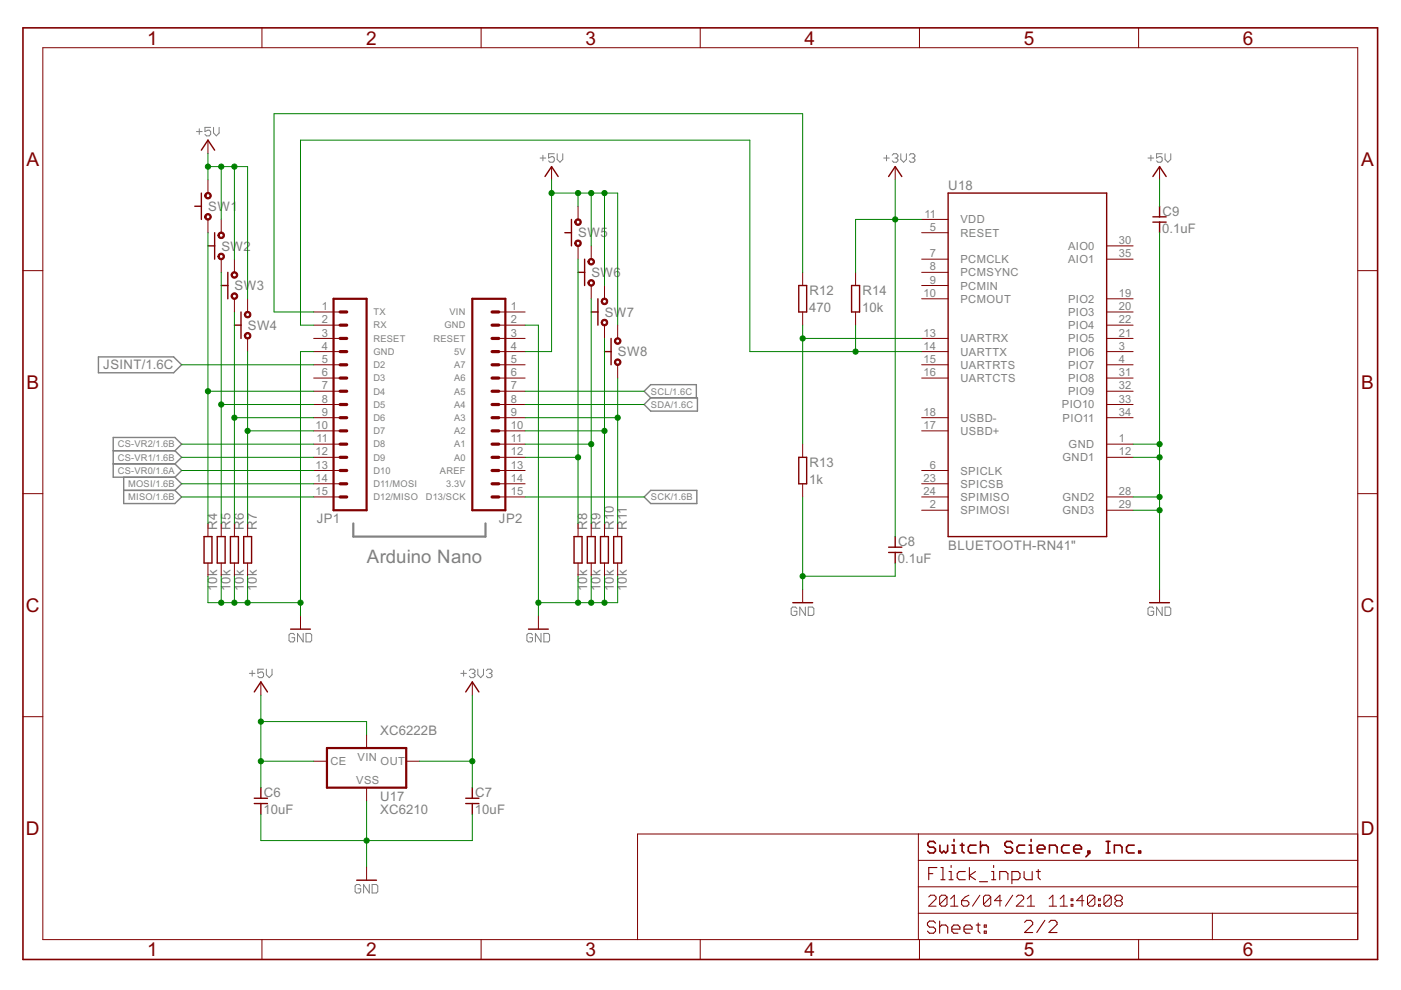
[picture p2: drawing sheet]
<svg xmlns="http://www.w3.org/2000/svg" width="297mm" height="210mm" viewBox="0 0 297 210" stroke-linecap="round" stroke-linejoin="round" font-family="sans-serif">
<path d="M74.9 111v2.8h28v-2.8" fill="none" stroke="#808080" stroke-width=".47"/>
<g fill="none" stroke="#808080" stroke-width=".21">
<path d="M41.7 27.9h1.2M42.2 27.3v1.2M44.7 27h-1.2v.9l.9-.3 .3 .3v.6l-.3 .3h-.6l-.3-.3M45.3 27v1.2l.6 .6 .6-.6v-1.2M114.5 33.5h1.2M115.1 32.9v1.2M117.5 32.6h-1.2v.9l.9-.3 .3 .3v.6l-.3 .3h-.6l-.3-.3M118.1 32.6v1.2l.6 .6 .6-.6v-1.2M187.4 33.5h1.2M188 32.9v1.2M189.2 32.9l.3-.3h.6l.3 .3v.3l-.3 .3M189.8 33.5h.3"/>
<path d="M190.1 33.5l.3 .3v.3l-.3 .3h-.6l-.3-.3M191 32.6v1.2l.6 .6 .6-.6v-1.2M192.8 32.9l.3-.3h.6l.3 .3v.3l-.3 .3M193.4 33.5h.3M193.7 33.5l.3 .3v.3l-.3 .3h-.6l-.3-.3M243.4 33.5h1.2M244 32.9v1.2M246.4 32.6h-1.2v.9l.6-.3h.3l.3 .3v.6l-.3 .3h-.6l-.3-.3M247 32.6v1.2l.6 .6 .6-.6v-1.2M62.5 134.6l-.3-.3h-.6l-.3 .3v1.2l.3 .3h.6l.3-.3v-.6h-.6M64.3 134.3v1.8l-1.2-1.8v1.8M64.9 134.3h.9l.3 .3v1.2l-.3 .3h-.9z"/>
<path d="M112.9 134.6l-.3-.3h-.6l-.3 .3v1.2l.3 .3h.6l.3-.3v-.6h-.6M114.7 134.3v1.8l-1.2-1.8v1.8M115.3 134.3h.9l.3 .3v1.2l-.3 .3h-.9zM169 129l-.3-.3h-.7l-.3 .3v1.2l.3 .3h.7l.3-.3v-.6h-.7M170.8 128.7v1.8l-1.2-1.8v1.8M171.4 128.7h.9l.3 .3v1.2l-.3 .3h-.9zM244.6 129l-.3-.3h-.6l-.3 .3v1.2l.3 .3h.6l.3-.3v-.6h-.6M246.4 128.7v1.8l-1.2-1.8v1.8M247 128.7h.9l.3 .3v1.2l-.3 .3h-.9zM52.9 142.8h1.2M53.5 142.2v1.2M55.9 141.9h-1.2v.9l.9-.3 .3 .3v.6l-.3 .3h-.6l-.3-.3"/>
<path d="M56.5 141.9v1.2l.6 .6 .6-.6v-1.2M97.7 142.8h1.2M98.3 142.2v1.2M99.5 142.2l.3-.3h.6l.3 .3v.3l-.3 .3M100.1 142.8h.3M100.4 142.8l.3 .3v.3l-.3 .3h-.6l-.3-.3M101.3 141.9v1.2l.6 .6 .6-.6v-1.2M103.1 142.2l.3-.3h.6l.3 .3v.3l-.3 .3M103.7 142.8h.3M104 142.8l.3 .3v.3l-.3 .3h-.6l-.3-.3M76.5 187.9l-.3-.4h-.6l-.3 .4v1.1l.3 .3h.6l.3-.3v-.6h-.6M78.3 187.5v1.8l-1.2-1.8v1.8"/>
<path d="M78.9 187.5h.9l.3 .4v1.1l-.3 .3h-.9z"/>
</g>
<path d="M20.9 75.7h15.9l1.7 1.6-1.7 1.7h-15.9zM24 98.4h13.1M24 95.6h13.1M37.1 95.6l1.4-1.4-1.4-1.4h-13.1v8.4h13.1M37.1 98.4l1.4 1.4-1.4 1.4M37.1 95.6l1.4 1.4-1.4 1.4M138 84.3l-1.4-1.3 1.4-1.4h9.6v2.7M138 84.3h9.9v2.9h-9.9l-1.4-1.4zM26.2 101.2v5.6h10.9l1.4-1.4-1.4-1.4M26.2 104h10.9M37.1 101.2l1.4 1.4-1.4 1.4M138 104h9.7v2.8h-9.7l-1.4-1.4z" fill="none" stroke="#808080" stroke-width=".3"/>
<g fill="none" stroke="#800000" stroke-width=".21">
<path d="M9.1 10.1h278.8v189.1h-278.8zM55.5 5.9v4.2M102 5.9v4.2M148.5 5.9v4.2M194.9 5.9v4.2M241.4 5.9v4.2M44.1 29.7v2.8M44.1 38.1v2.8M116.9 35.3v2.8M189.8 35.3v2.8M245.9 35.3v2.8M4.9 57.4h4.2"/>
<path d="M44.1 46.5v2.8M46.9 46.5v2.8M46.9 54.9v2.8M49.7 54.9v2.8M122.6 43.7v2.8M122.6 52.1v2.8M125.3 52.1v2.8M170.2 57.7v2.8M181.4 57.7v2.8M195.4 49.3h5.6M195.4 54.9h5.6M195.4 57.7h5.6"/>
<path d="M195.4 46.5h5.6M234.6 54.9h5.6M234.6 52.1h5.6M287.9 57.4h4.2M49.7 63.4v2.7M52.5 63.4v2.7M52.5 71.8v2.7M66.5 66.1h5.6M66.5 68.9h5.6M66.5 71.8h5.6M66.5 74.5h5.6M66.5 77.3h5.6"/>
<path d="M105.7 66.1h5.6M105.7 68.9h5.6M105.7 71.8h5.6M105.7 74.5h5.6M105.7 77.3h5.6M125.3 60.5v2.9M128.2 60.5v2.9M128.2 68.9v2.9M131 68.9v2.9M131 77.3v2.9M170.2 66.1v2.8M181.4 66.1v2.8"/>
<path d="M195.4 71.8h5.6M195.4 74.5h5.6M195.4 77.3h5.6M195.4 60.5h5.6M195.4 63.4h5.6M234.6 66.1h5.6M234.6 68.9h5.6M234.6 71.8h5.6M234.6 74.5h5.6M234.6 77.3h5.6M234.6 63.4h5.6M66.5 80.2h5.6"/>
<path d="M66.5 83h5.6M66.5 85.8h5.6M66.5 88.6h5.6M66.5 91.4h5.6M66.5 94.2h5.6M66.5 97h5.6M66.5 99.8h5.6M105.7 80.2h5.6M105.7 83h5.6M105.7 85.8h5.6M105.7 88.6h5.6M105.7 91.4h5.6"/>
<path d="M105.7 94.2h5.6M105.7 97h5.6M105.7 99.8h5.6M170.2 94.2v2.8M195.4 80.2h5.6M195.4 88.6h5.6M195.4 91.4h5.6M195.4 99.8h5.6M234.6 80.2h5.6M234.6 83h5.6M234.6 85.8h5.6M234.6 88.6h5.6"/>
<path d="M234.6 94.2h5.6M234.6 97h5.6M4.9 104.7h4.2M44.1 111v2.8M44.1 119.4v2.8M46.9 111v2.8M46.9 119.4v2.8M49.7 111v2.8M49.7 119.4v2.8M52.5 111v2.8M52.5 119.4v2.8M66.5 102.6h5.6"/>
<path d="M66.5 105.4h5.6M105.7 102.6h5.6M105.7 105.4h5.6M122.6 111v2.8M122.6 119.4v2.8M125.3 111v2.8M125.3 119.4v2.8M128.2 111v2.8M128.2 119.4v2.8M131 111v2.8M131 119.4v2.8M170.2 102.6v2.8"/>
<path d="M195.4 102.6h5.6M195.4 105.4h5.6M195.4 108.2h5.6M234.6 105.4h5.6M234.6 108.2h5.6M287.9 104.7h4.2M63.7 130.6v2.8M114.2 130.6v2.8M170.2 125v2.8M245.9 125v2.8M4.9 152h4.2M55.3 144.6v2.8"/>
<path d="M77.7 155.8v2.8M100.1 144.6v2.8M287.9 152h4.2M66.5 161.4h2.8M77.7 167v2.8M86.1 161.4h2.8M194.7 176.8v22.4M287.9 176.8h-152.7v22.4M55.5 199.2v4.2M77.7 183.8v2.8M102 199.2v4.2M148.5 199.2v4.2"/>
<path d="M194.7 193.6h93.2M194.7 188h93.2M194.7 182.4h93.2M194.9 199.2v4.2M196.9 190.2l.4-.4h.8l.4 .4v.4l-1.6 1.5h1.6M200.8 190.2v1.5l-.4 .4h-.8l-.4-.4M200.8 190.2l-.4-.4h-.8l-.4 .4v1.5M200.8 190.2l-1.6 1.5M201.5 192.1h1.6M201.5 190.6l.8-.8v2.3M203.9 191h1.1l.4 .3v.4l-.4 .4h-.7l-.4-.4zM205.4 189.8l-.8 .4-.7 .8"/>
<path d="M207.8 189.8l-1.6 2.3M210.1 190.2v1.5l-.4 .4h-.8l-.4-.4M210.1 190.2l-.4-.4h-.8l-.4 .4v1.5M210.1 190.2l-1.6 1.5M212.4 191h-1.6l1.2-1.2v2.3M214.7 189.8l-1.5 2.3M215.5 190.2l.4-.4h.7l.4 .4v.4l-1.5 1.5h1.5M217.8 192.1h1.6M217.8 190.6l.8-.8v2.3M222.4 192.1h1.6M222.4 190.6l.8-.8v2.3M224.8 192.1h1.5"/>
<path d="M224.8 190.6l.8-.8v2.3M227.1 191.7h.4v.4h-.4zM227.1 190.6h.4v.4h-.4zM229.8 191h-1.5l1.1-1.2v2.3M232.1 190.2v1.5l-.4 .4h-.7l-.4-.4M232.1 190.2l-.4-.4h-.7l-.4 .4v1.5M232.1 190.2l-1.5 1.5M232.9 191.7h.4v.4h-.4zM232.9 190.6h.4v.4h-.4zM235.6 190.2v1.5l-.4 .4h-.8l-.3-.4M235.6 190.2l-.4-.4h-.8l-.3 .4v1.5M235.6 190.2l-1.5 1.5"/>
<path d="M236.8 191l-.4 .3v.4l.4 .4h.8l.3-.4v-.4l-.3-.3M236.8 191l-.4-.4v-.4l.4-.4h.8l.3 .4v.4l-.3 .4M236.8 191h.8M241.4 199.2v4.2M257 193.6v5.6"/>
</g>
<g fill="none" stroke="#800000" stroke-width=".23">
<path d="M196.9 185.2h.9M198.4 195.7l-.5-.4h-.8l-.5 .4v.4l.5 .5h.8l.5 .4v.4l-.5 .5h-.8l-.5-.5M198.6 183.9h-1.7v2.6M199.2 196.6l.4-.5h.9l.4 .5v1.3M199.2 195.3v2.6M199.5 183.9h.4v2.6M199.5 186.5h.9M201.2 186.5h.9M201.2 184.8h.5v1.7M201.7 183.5v.4M201.8 197h1.7v-.4l-.4-.5h-.9l-.4 .5v.8l.4 .5h.9M204.4 197h1.7v-.4l-.4-.5h-.9l-.4 .5v.8l.4 .5h.9"/>
<path d="M204.7 184.8h-1.3l-.5 .4v.9l.5 .4h1.3M205.5 183.9v2.6M206.8 184.8l-1.3 .9 1.3 .8M207 196.1h.8M207.4 195.7v1.7l.4 .5M207.7 186.9h1.7M208.7 196.1h.4v.5h-.4zM208.7 197.4h.4v.5h-.4zM210.2 186.5h.9M210.2 184.8h.5v1.7M210.7 183.5v.4M212 186.5v-1.7h1.3l.4 .4v1.3"/>
<path d="M214.5 186.5h1.3l.5-.4v-.9l-.5-.4h-1.3v2.6M217.1 184.8v1.3l.5 .4h1.2v-1.7M217.2 195.6l.5-.5h.8l.4 .5v.4l-1.7 1.7h1.7M219.7 184.8h.9M220.1 184.4v1.7l.5 .4M221.5 195.1l-1.7 2.6M222.4 195.6l.4-.5h.9l.4 .5v.4l-1.7 1.7h1.7"/>
</g>
<g fill="none" stroke="#800000" stroke-width=".34">
<path d="M4.9 5.9h287.2v197.5h-287.2zM198.3 178.8l-.4-.4h-.8l-.4 .4v.4l.4 .4h.8l.4 .4v.4l-.4 .4h-.8l-.4-.4M199.3 179.2v1.2l.4 .4 .4-.4 .4 .4 .4-.4v-1.2M201.8 179.2h.5v1.6M202.3 178v.4M203.6 179.2h.8M204 178.8v1.6l.4 .4M206.9 179.2h-1.2l-.4 .4v.8l.4 .4h1.2M207.9 179.6l.4-.4h.8l.4 .4v1.2M207.9 178.4v2.4M214.7 178.8l-.4-.4h-.9l-.4 .4v.4l.4 .4h.9l.4 .4v.4l-.4 .4h-.9l-.4-.4M217.3 179.2h-1.3l-.4 .4v.8l.4 .4h1.3"/>
<path d="M218.2 179.2h.4v1.6M218.6 178v.4M226.7 179.2h-1.2l-.4 .4v.8l.4 .4h1.2M234.5 178.4h.9M234.9 178.4v2.4M240.5 179.2h-1.3l-.4 .4v.8l.4 .4h1.3M201.8 180.8h.9M218.2 180.8h.8M219.9 180h1.7v-.4l-.5-.4h-.8l-.4 .4v.8l.4 .4h.8M222.5 180.8v-1.6h1.2l.4 .4v1.2M227.6 180h1.7v-.4l-.4-.4h-.8l-.5 .4v.8l.5 .4h.8M230.7 180.4h.4v.4h-.4z"/>
<path d="M231.1 180.8l-.9 .9M234.5 180.8h.9M236.3 180.8v-1.6h1.2l.4 .4v1.2M241.4 180.4h.4v.4h-.4z"/>
</g>
<path d="M70.7 63.4h7v44.8h-7zM100.1 63.4h7v44.8h-7zM69.3 158.6h16.8v8.4h-16.8z" fill="none" stroke="#800000" stroke-width=".47"/>
<g fill="none" stroke="#800000" stroke-width=".68">
<path d="M72.1 71.8h1.4M72.1 68.9h1.4M72.1 66.1h1.4M72.1 77.3h1.4M72.1 74.5h1.4M104.3 71.8h1.4M104.3 68.9h1.4M104.3 66.1h1.4M104.3 77.3h1.4M104.3 74.5h1.4M72.1 80.2h1.4M72.1 83h1.4"/>
<path d="M72.1 85.8h1.4M72.1 88.6h1.4M72.1 91.4h1.4M72.1 94.2h1.4M72.1 97h1.4M72.1 99.8h1.4M104.3 80.2h1.4M104.3 83h1.4M104.3 85.8h1.4M104.3 88.6h1.4M104.3 91.4h1.4M104.3 94.2h1.4"/>
<path d="M104.3 97h1.4M104.3 99.8h1.4M72.1 102.6h1.4M72.1 105.4h1.4M104.3 102.6h1.4M104.3 105.4h1.4"/>
</g>
<g fill="none" stroke="#800000" stroke-width=".3">
<path d="M42.7 31.8l1.4-2.1 1.4 2.1M115.5 37.4l1.4-2.1 1.4 2.1M188.4 37.4l1.4-2.1 1.4 2.1M244.4 37.4l1.5-2.1 1.3 2.1M41.3 43.7h1.4M42.7 40.9v5.6M44.1 52.1h1.4M45.5 49.3v5.6M48.3 57.7v5.7M119.8 49.3h1.4M121.2 46.5v5.6M122.6 57.7h1.4"/>
<path d="M124 54.9v5.6M201 40.9h33.6v72.9h-33.6zM244.4 47.1h2.8M244.4 46h2.8M245.9 43.7v2.3M245.9 47.1v2.2M46.9 60.5h1.4M49.7 68.9h1.4M51.1 66.1v5.7M125.3 66.1h1.5M126.8 63.4v5.5M128.2 74.5h1.4"/>
<path d="M129.6 71.8v5.5M169.4 60.5h1.6v5.6h-1.6zM180.6 60.5h1.6v5.6h-1.6zM169.4 97h1.6v5.6h-1.6zM43.3 113.8h1.6v5.6h-1.6zM46.1 113.8h1.6v5.6h-1.6zM48.9 113.8h1.6v5.6h-1.6zM51.7 113.8h1.6v5.6h-1.6zM121.7 113.8h1.7v5.6h-1.7zM124.5 113.8h1.7v5.6h-1.7zM127.3 113.8h1.7v5.6h-1.7zM130.1 113.8h1.7v5.6h-1.7z"/>
<path d="M188.4 117.1h2.8M188.4 116h2.8M189.8 113.8v2.2M189.8 117.1v2.3M61.6 133.4h4.2M112.1 133.4h4.1M168.1 127.8h4.2M243.7 127.8h4.2M53.9 146.7l1.4-2.1 1.4 2.1M98.7 146.7l1.4-2.1 1.4 2.1M53.9 170.4h2.8M53.9 169.2h2.8"/>
<path d="M55.3 167v2.2M55.3 170.4v2.2M98.7 170.4h2.8M98.7 169.2h2.8M100.1 167v2.2M100.1 170.4v2.2M75.6 186.6h4.2"/>
</g>
<g fill="#800000" stroke="#800000" stroke-width=".21">
<path d="M43.6 41a.7 .7 0 0 1 1.1 .1 .7 .7 0 0 1-.4 1.1 .7 .7 0 0 1-.9-.7h.3a.42 .42 0 0 1 .5-.5 .42 .42 0 0 1 .2 .7 .42 .42 0 0 1-.7-.1v-.1h-.3z" fill-rule="evenodd"/>
<path d="M43.6 45.5a.7 .7 0 0 1 1.1 .1 .7 .7 0 0 1-.4 1.1 .7 .7 0 0 1-.9-.7h.3a.43 .43 0 0 1 .5-.5 .43 .43 0 0 1 .2 .7 .43 .43 0 0 1-.7-.1v-.1h-.3z" fill-rule="evenodd"/>
<path d="M46.4 49.4a.69 .69 0 0 1 1.1 .1 .69 .69 0 0 1-.4 1 .69 .69 0 0 1-.9-.6h.3a.42 .42 0 0 1 .6-.4 .42 .42 0 0 1 .1 .7 .42 .42 0 0 1-.7-.2v-.1h-.3z" fill-rule="evenodd"/>
<path d="M46.4 53.9a.69 .69 0 0 1 1.1 .1 .69 .69 0 0 1-.4 1 .69 .69 0 0 1-.9-.6h.3a.42 .42 0 0 1 .6-.4 .42 .42 0 0 1 .1 .7 .42 .42 0 0 1-.7-.2v-.1h-.3z" fill-rule="evenodd"/>
<path d="M49.2 57.8a.7 .7 0 0 1 1.1 .1 .7 .7 0 0 1-.4 1.1 .7 .7 0 0 1-.9-.7h.3a.42 .42 0 0 1 .5-.4 .42 .42 0 0 1 .2 .7 .42 .42 0 0 1-.7-.1v-.2h-.3z" fill-rule="evenodd"/>
<path d="M49.2 62.3a.7 .7 0 0 1 1.1 .1 .7 .7 0 0 1-.4 1.1 .7 .7 0 0 1-.9-.7h.3a.42 .42 0 0 1 .5-.5 .42 .42 0 0 1 .2 .7 .42 .42 0 0 1-.7-.1v-.1h-.3z" fill-rule="evenodd"/>
<path d="M52 66.2a.7 .7 0 0 1 1.1 .2 .7 .7 0 0 1-.4 1 .7 .7 0 0 1-.9-.7h.3a.42 .42 0 0 1 .6-.3 .42 .42 0 0 1 .1 .6 .42 .42 0 0 1-.7-.1v-.2h-.3z" fill-rule="evenodd"/>
<path d="M52 70.7a.7 .7 0 0 1 1.1 .1 .7 .7 0 0 1-.4 1.1 .7 .7 0 0 1-.9-.7h.3a.42 .42 0 0 1 .6-.4 .42 .42 0 0 1 .1 .7 .42 .42 0 0 1-.7-.2v-.1h-.3z" fill-rule="evenodd"/>
<path d="M122 46.6a.69 .69 0 0 1 1.1 .1 .69 .69 0 0 1-.3 1 .69 .69 0 0 1-.9-.6h.2a.42 .42 0 0 1 .6-.4 .42 .42 0 0 1 .1 .7 .42 .42 0 0 1-.6-.2l-.1-.1h-.2z" fill-rule="evenodd"/>
<path d="M122 51.1a.7 .7 0 0 1 1.1 .1 .7 .7 0 0 1-.3 1 .7 .7 0 0 1-.9-.6h.2a.42 .42 0 0 1 .6-.4 .42 .42 0 0 1 .1 .7 .42 .42 0 0 1-.6-.2l-.1-.1h-.2z" fill-rule="evenodd"/>
<path d="M124.8 55a.7 .7 0 0 1 1.2 .2 .7 .7 0 0 1-.5 1 .7 .7 0 0 1-.8-.7h.2a.43 .43 0 0 1 .6-.4 .43 .43 0 0 1 .2 .6 .43 .43 0 0 1-.7-.1l-.1-.1h-.2z" fill-rule="evenodd"/>
<path d="M124.8 59.5a.7 .7 0 0 1 1.2 .1 .7 .7 0 0 1-.5 1.1 .7 .7 0 0 1-.8-.7h.2a.43 .43 0 0 1 .6-.5 .43 .43 0 0 1 .2 .7 .43 .43 0 0 1-.7-.1l-.1-.1h-.2z" fill-rule="evenodd"/>
<path d="M127.6 63.4a.69 .69 0 0 1 1.1 .1 .69 .69 0 0 1-.3 1.1 .69 .69 0 0 1-.9-.7h.2a.42 .42 0 0 1 .6-.4 .42 .42 0 0 1 .1 .7 .42 .42 0 0 1-.6-.1l-.1-.2h-.2z" fill-rule="evenodd"/>
<path d="M127.6 67.9a.69 .69 0 0 1 1.1 .1 .69 .69 0 0 1-.3 1 .69 .69 0 0 1-.9-.6h.2a.42 .42 0 0 1 .6-.4 .42 .42 0 0 1 .1 .7 .42 .42 0 0 1-.6-.2l-.1-.1h-.2z" fill-rule="evenodd"/>
<path d="M130.5 71.8a.7 .7 0 0 1 1.1 .2 .7 .7 0 0 1-.5 1 .7 .7 0 0 1-.8-.7h.2a.42 .42 0 0 1 .6-.4 .42 .42 0 0 1 .2 .6 .42 .42 0 0 1-.7 0l-.1-.2h-.2z" fill-rule="evenodd"/>
<path d="M130.5 76.3a.7 .7 0 0 1 1.1 .1 .7 .7 0 0 1-.5 1.1 .7 .7 0 0 1-.8-.7h.2a.43 .43 0 0 1 .6-.5 .43 .43 0 0 1 .2 .7 .43 .43 0 0 1-.7-.1l-.1-.1h-.2z" fill-rule="evenodd"/>
</g>
<g fill="none" stroke="#008000" stroke-width=".21">
<path d="M44.1 32.5v5.6M44.1 35.3h8.4v28.1M46.9 35.3v11.2M49.7 35.3v19.6M116.9 38.1v36.4h-5.6M189.8 38.1v75.7M245.9 38.1v5.6M44.1 49.3v61.7M46.9 57.7v53.3M116.9 40.9h14.1v28M122.6 40.9v2.8M122.6 54.9v56.1"/>
<path d="M125.3 40.9v11.2M128.2 40.9v19.6M170.2 57.7v-33.6h-112.1v42h8.4M195.4 46.5h-14v11.2M245.9 49.3v75.7M38.5 77.3h28M49.7 66.1v44.9M52.5 74.5v36.5M66.5 74.5h-2.8v56.1M66.5 68.9h-2.8v-39.2h95.3v44.8h36.4M111.3 68.9h2.9v61.7M125.3 63.4v47.6"/>
<path d="M128.2 71.8v39.2M170.2 68.9v25.3M170.2 71.8h25.2M181.4 68.9v5.6M38.5 99.8h28M38.5 97h28M38.5 94.2h28M44.1 83h22.4M46.9 85.8h19.6M49.7 88.6h16.8M52.5 91.4h14M111.3 97h11.3"/>
<path d="M111.3 94.2h14M111.3 88.6h19.7M111.3 91.4h16.9M111.3 85.8h25.3M111.3 83h25.3M131 80.2v30.8M240.2 97h5.7M240.2 94.2h5.7M38.5 105.4h28M38.5 102.6h28M111.3 105.4h25.3M170.2 105.4v19.6"/>
<path d="M189.8 119.4v2.8h-19.6M240.2 105.4h5.7M240.2 108.2h5.7M44.1 122.2v5.6h19.6M46.9 122.2v5.6M49.7 122.2v5.6M52.5 122.2v5.6M122.6 122.2v5.6M125.3 122.2v5.6M128.2 122.2v5.6M131 122.2v5.6h-16.8M55.3 147.4v19.6"/>
<path d="M55.3 153h22.4v2.8M100.1 147.4v19.6M55.3 161.4h11.2M55.3 172.6v5.6h44.8v-5.6M77.7 169.8v14M88.9 161.4h11.2"/>
</g>
<g fill="#008000" stroke="#008000" stroke-width=".21">
<circle cx="125.3" cy="40.9" r=".55"/>
<circle cx="128.2" cy="40.9" r=".55"/>
<circle cx="122.6" cy="40.9" r=".55"/>
<circle cx="116.9" cy="40.9" r=".55"/>
<circle cx="55.3" cy="153" r=".55"/>
<circle cx="55.3" cy="161.4" r=".55"/>
<circle cx="44.1" cy="35.3" r=".55"/>
<circle cx="46.9" cy="35.3" r=".55"/>
<circle cx="49.7" cy="35.3" r=".55"/>
<circle cx="128.2" cy="127.8" r=".55"/>
<circle cx="125.3" cy="127.8" r=".55"/>
<circle cx="122.6" cy="127.8" r=".55"/>
<circle cx="114.2" cy="127.8" r=".55"/>
<circle cx="245.9" cy="108.2" r=".55"/>
<circle cx="245.9" cy="105.4" r=".55"/>
<circle cx="245.9" cy="97" r=".55"/>
<circle cx="245.9" cy="94.2" r=".55"/>
<circle cx="170.2" cy="122.2" r=".55"/>
<circle cx="77.7" cy="178.2" r=".55"/>
<circle cx="46.9" cy="127.8" r=".55"/>
<circle cx="49.7" cy="127.8" r=".55"/>
<circle cx="52.5" cy="127.8" r=".55"/>
<circle cx="63.7" cy="127.8" r=".55"/>
<circle cx="170.2" cy="71.8" r=".55"/>
<circle cx="181.4" cy="74.5" r=".55"/>
<circle cx="189.8" cy="46.5" r=".55"/>
<circle cx="100.1" cy="161.4" r=".55"/>
<circle cx="131" cy="88.6" r=".55"/>
<circle cx="128.2" cy="91.4" r=".55"/>
<circle cx="125.3" cy="94.2" r=".55"/>
<circle cx="122.6" cy="97" r=".55"/>
<circle cx="52.5" cy="91.4" r=".55"/>
<circle cx="49.7" cy="88.6" r=".55"/>
<circle cx="46.9" cy="85.8" r=".55"/>
<circle cx="44.1" cy="83" r=".55"/>
</g>
<g font-size="4.5" fill="#800000">
<text x="31.2" y="9.4">1</text>
<text x="77.7" y="9.4">2</text>
<text x="124.1" y="9.4">3</text>
<text x="170.6" y="9.4">4</text>
<text x="217.1" y="9.4">5</text>
<text x="263.5" y="9.4">6</text>
<text x="5.6" y="35.2">A</text>
<text x="288.6" y="35.2">A</text>
<text x="5.6" y="82.5">B</text>
<text x="288.6" y="82.5">B</text>
<text x="5.5" y="129.7">C</text>
<text x="288.5" y="129.7">C</text>
<text x="5.5" y="177">D</text>
<text x="288.5" y="177">D</text>
<text x="31.2" y="202.8">1</text>
<text x="77.7" y="202.8">2</text>
<text x="124.1" y="202.8">3</text>
<text x="170.6" y="202.8">4</text>
<text x="217.1" y="202.8">5</text>
<text x="263.5" y="202.8">6</text>
</g>
<text font-size="4.4" fill="#808080" x="77.8" y="119.4">Arduino Nano</text>
<g font-size="3.1" fill="#808080">
<text x="201.1" y="40.4">U18</text>
<text x="44.1" y="44.7">SW1</text>
<text x="246.5" y="45.7">C9</text>
<text x="46.9" y="53.1">SW2</text>
<text x="122.6" y="50.3">SW5</text>
<text x="246.4" y="49.3">0.1uF</text>
<text x="125.4" y="58.7">SW6</text>
<text x="49.7" y="61.5">SW3</text>
<text x="171.6" y="62.5">R12</text>
<text x="182.8" y="62.5">R14</text>
<text x="52.6" y="69.9">SW4</text>
<text x="128.2" y="67.1">SW7</text>
<text x="171.6" y="66.1">470</text>
<text x="182.8" y="66.1">10k</text>
<text x="131" y="75.5">SW8</text>
<text x="21.9" y="78.3">JSINT/1.6C</text>
<text x="171.6" y="98.9">R13</text>
<text x="171.6" y="102.6">1k</text>
<text x="46.1" y="112.3" transform="rotate(-90 46.1 112.3)">R4</text>
<text x="48.9" y="112.3" transform="rotate(-90 48.9 112.3)">R5</text>
<text x="51.7" y="112.3" transform="rotate(-90 51.7 112.3)">R6</text>
<text x="54.5" y="112.3" transform="rotate(-90 54.5 112.3)">R7</text>
<text x="67.2" y="111">JP1</text>
<text x="105.8" y="111">JP2</text>
<text x="124.5" y="112.3" transform="rotate(-90 124.5 112.3)">R8</text>
<text x="127.3" y="112.3" transform="rotate(-90 127.3 112.3)">R9</text>
<text x="130.1" y="112.3" transform="rotate(-90 130.1 112.3)">R10</text>
<text x="132.9" y="112.3" transform="rotate(-90 132.9 112.3)">R11</text>
<text x="190.4" y="119.4">0.1uF</text>
<text x="190.4" y="115.7">C8</text>
<text x="201.1" y="116.6">BLUETOOTH-RN41&quot;</text>
<text x="46.1" y="125.3" transform="rotate(-90 46.1 125.3)">10k</text>
<text x="48.9" y="125.3" transform="rotate(-90 48.9 125.3)">10k</text>
<text x="51.7" y="125.3" transform="rotate(-90 51.7 125.3)">10k</text>
<text x="54.5" y="125.3" transform="rotate(-90 54.5 125.3)">10k</text>
<text x="124.5" y="125.3" transform="rotate(-90 124.5 125.3)">10k</text>
<text x="127.3" y="125.3" transform="rotate(-90 127.3 125.3)">10k</text>
<text x="130.1" y="125.3" transform="rotate(-90 130.1 125.3)">10k</text>
<text x="132.9" y="125.3" transform="rotate(-90 132.9 125.3)">10k</text>
<text x="80.6" y="155.8">XC6222B</text>
<text x="55.9" y="172.6">10uF</text>
<text x="55.9" y="169">C6</text>
<text x="80.6" y="172.6">XC6210</text>
<text x="80.6" y="169.8">U17</text>
<text x="100.7" y="172.6">10uF</text>
<text x="100.7" y="169">C7</text>
</g>
<g font-size="2.6" fill="#808080">
<text x="196" y="46.1">11</text>
<text x="203.6" y="47.4">VDD</text>
<text x="197.1" y="48.9">5</text>
<text x="203.6" y="50.2">RESET</text>
<text x="226.4" y="53">AIO0</text>
<text x="237.2" y="51.7">30</text>
<text x="197.1" y="54.5">7</text>
<text x="197.1" y="57.3">8</text>
<text x="203.6" y="55.8">PCMCLK</text>
<text x="203.6" y="58.6">PCMSYNC</text>
<text x="226.4" y="55.8">AIO1</text>
<text x="237.2" y="54.5">35</text>
<text x="68.2" y="65.8">1</text>
<text x="108.3" y="65.8">1</text>
<text x="195.8" y="63">10</text>
<text x="197.1" y="60.2">9</text>
<text x="203.6" y="61.4">PCMIN</text>
<text x="203.6" y="64.2">PCMOUT</text>
<text x="226.4" y="64.2">PIO2</text>
<text x="237.2" y="63">19</text>
<text x="237.2" y="65.8">20</text>
<text x="68.2" y="68.6">2</text>
<text x="68.2" y="71.4">3</text>
<text x="108.3" y="68.6">2</text>
<text x="108.3" y="71.4">3</text>
<text x="195.8" y="71.4">13</text>
<text x="226.4" y="67">PIO3</text>
<text x="226.4" y="69.8">PIO4</text>
<text x="237.2" y="71.4">21</text>
<text x="237.2" y="68.6">22</text>
<text x="68.2" y="74.2">4</text>
<text x="68.2" y="77">5</text>
<text x="108.3" y="74.2">4</text>
<text x="108.3" y="77">5</text>
<text x="195.8" y="74.2">14</text>
<text x="195.8" y="77">15</text>
<text x="203.6" y="72.6">UARTRX</text>
<text x="203.6" y="75.4">UARTTX</text>
<text x="226.4" y="75.4">PIO6</text>
<text x="226.4" y="72.6">PIO5</text>
<text x="237.2" y="74.2">3</text>
<text x="237.2" y="77">4</text>
<text x="68.2" y="79.8">6</text>
<text x="68.2" y="82.6">7</text>
<text x="108.3" y="79.8">6</text>
<text x="108.3" y="82.6">7</text>
<text x="195.8" y="79.8">16</text>
<text x="203.6" y="78.2">UARTRTS</text>
<text x="203.6" y="81">UARTCTS</text>
<text x="226.4" y="78.2">PIO7</text>
<text x="226.4" y="83.8">PIO9</text>
<text x="226.4" y="81">PIO8</text>
<text x="237.2" y="82.6">32</text>
<text x="237.2" y="79.8">31</text>
<text x="68.2" y="85.4">8</text>
<text x="68.2" y="88.2">9</text>
<text x="108.3" y="85.4">8</text>
<text x="108.3" y="88.2">9</text>
<text x="195.8" y="88.2">18</text>
<text x="203.6" y="89.4">USBD-</text>
<text x="225.1" y="86.6">PIO10</text>
<text x="225.3" y="89.4">PIO11</text>
<text x="237.2" y="85.4">33</text>
<text x="237.2" y="88.2">34</text>
<text x="66.9" y="91">10</text>
<text x="67.1" y="93.8">11</text>
<text x="108.3" y="91">10</text>
<text x="108.3" y="93.8">11</text>
<text x="195.8" y="91">17</text>
<text x="203.6" y="92.2">USBD+</text>
<text x="226.6" y="95">GND</text>
<text x="237.2" y="93.8">1</text>
<text x="66.9" y="96.6">12</text>
<text x="66.9" y="99.4">13</text>
<text x="108.3" y="96.6">12</text>
<text x="108.3" y="99.4">13</text>
<text x="197.1" y="99.4">6</text>
<text x="203.6" y="100.6">SPICLK</text>
<text x="225.3" y="97.8">GND1</text>
<text x="237.2" y="96.6">12</text>
<text x="66.9" y="102.2">14</text>
<text x="66.9" y="105">15</text>
<text x="108.3" y="102.2">14</text>
<text x="108.3" y="105">15</text>
<text x="195.8" y="102.2">23</text>
<text x="195.8" y="105">24</text>
<text x="197.1" y="107.8">2</text>
<text x="203.6" y="103.4">SPICSB</text>
<text x="203.6" y="106.2">SPIMISO</text>
<text x="225.3" y="106.2">GND2</text>
<text x="237.2" y="105">28</text>
<text x="237.2" y="107.8">29</text>
<text x="203.6" y="109">SPIMOSI</text>
<text x="225.3" y="109">GND3</text>
<text x="75.8" y="161.4">VIN</text>
<text x="70.1" y="162.1">CE</text>
<text x="75.5" y="166.2">VSS</text>
<text x="80.7" y="162.1">OUT</text>
</g>
<g font-size="2.2" fill="#808080">
<text x="79.2" y="66.8">TX</text>
<text x="79.2" y="69.6">RX</text>
<text x="94.2" y="69.6">GND</text>
<text x="95.3" y="66.8">VIN</text>
<text x="79.2" y="72.4">RESET</text>
<text x="79.2" y="75.2">GND</text>
<text x="91.9" y="72.4">RESET</text>
<text x="96.3" y="75.2">5V</text>
<text x="79.2" y="78.1">D2</text>
<text x="79.2" y="80.9">D3</text>
<text x="79.2" y="83.7">D4</text>
<text x="96.3" y="83.7">A5</text>
<text x="96.3" y="80.9">A6</text>
<text x="96.3" y="78.1">A7</text>
<text x="138" y="83.7">SCL/1.6C</text>
<text x="79.2" y="86.5">D5</text>
<text x="79.2" y="89.3">D6</text>
<text x="96.3" y="89.3">A3</text>
<text x="96.3" y="86.5">A4</text>
<text x="138" y="86.5">SDA/1.6C</text>
<text x="25" y="94.9">CS-VR2/1.6B</text>
<text x="79.2" y="92.1">D7</text>
<text x="79.2" y="94.9">D8</text>
<text x="96.3" y="94.9">A1</text>
<text x="96.3" y="92.1">A2</text>
<text x="25" y="100.5">CS-VR0/1.6A</text>
<text x="25" y="97.7">CS-VR1/1.6B</text>
<text x="79.2" y="97.7">D9</text>
<text x="79.2" y="100.5">D10</text>
<text x="93.3" y="100.5">AREF</text>
<text x="96.3" y="97.7">A0</text>
<text x="27.2" y="106.1">MISO/1.6B</text>
<text x="27.2" y="103.3">MOSI/1.6B</text>
<text x="79.2" y="103.3">D11/MOSI</text>
<text x="79.2" y="106.1">D12/MISO</text>
<text x="90.3" y="106.1">D13/SCK</text>
<text x="94.6" y="103.3">3.3V</text>
<text x="138" y="106.1">SCK/1.6B</text>
</g>
</svg>
